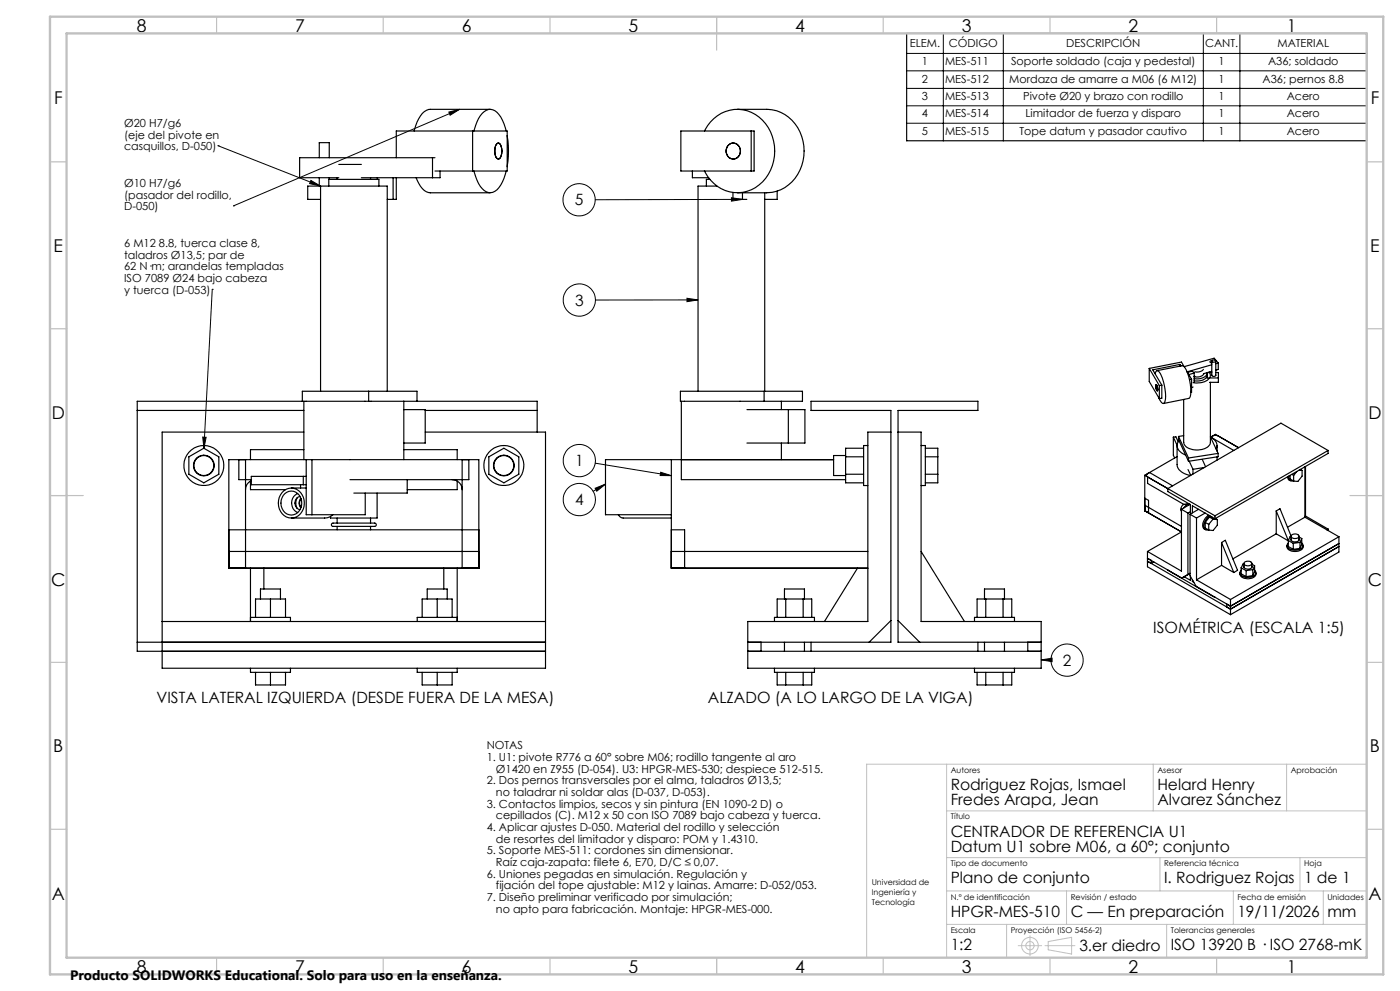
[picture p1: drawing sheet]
<svg xmlns="http://www.w3.org/2000/svg" width="420mm" height="297mm" viewBox="0 0 420 297" stroke-linecap="round" stroke-linejoin="round" font-family="sans-serif">
<g fill="none" stroke="#000" stroke-width=".35">
<path d="M272 10h138v32.2h-138zM141.8 39.3v12M142.2 39.3a9.1 9.1 0 0 1 3.7-6.2 2.99 2.99 0 0 1 3.8 1.2l1 1.8 1.2 3.2M147 32.8h-17.9a4.4 4.4 0 0 0-3.5 2.8l-1.4 3.7M204.3 39.3h21.9v12h-21.9zM211.3 39.3a10.7 10.7 0 0 1 10.1-6.5 10.7 10.7 0 0 1 9.8 6.7 13 13 0 0 1-7 17.8 10.8 10.8 0 0 1-12.9-6M221.2 32.8h8.8a11.9 11.9 0 0 1 11.2 12.5 11.9 11.9 0 0 1-11.2 12.5h-8.8M225.4 39.3v12M95.8 47.3v-4.5h3v4.5M95.8 53.3v2.5M96.2 55.8h20v61.5M96.2 55.8h-3.9v4h3.9"/>
<path d="M96.2 55.8v61.5M98.6 55.8v-2h15.1v2M98.8 53.3v.5M101.1 53.3v.5M101.6 49.3h6.8M111.2 53.3v.5M113.2 53.3v.5M117.9 53.3v6.5M118.9 53.3v6.5h-2.7M118.9 47.3v-8h33.3v12h-21.7M124.8 53.3l.3 .7a5.4 5.4 0 0 0 4 3.8h17.9M129.8 47.3v6"/>
<path d="M130.5 47.3h-40.6v6h11.7M132 51.3v2h-23.6M142.2 51.3a9.3 9.3 0 0 0 3.7 6.2 2.99 2.99 0 0 0 3.8-1.3l1-1.7 1.2-3.2M149.2 43l.2-.1a2.45 2.45 0 0 1 1.1 3l-.1 .6a1.09 1.09 0 0 1-1 1.2 3.5 3.5 0 0 1-.5-4.4zM152.2 40.6a28.3 28.3 0 0 1 0 9.3M207.7 51.3v2h4.9M213 53.8h-1.1v2M215.1 55.8h-5.7v61.5M218.3 43.7a2.28 2.28 0 0 1 3.3 0 2.28 2.28 0 0 1-.2 3.3 2.21 2.21 0 0 1-2.8 .1 2.21 2.21 0 0 1-.6-2.8zM219.9 57.7v2.1h4.1M222.7 57.8v2M229.4 57.8v59.5"/>
<path d="M233.2 57.3v2.5h-3.8M110.6 117.3v3M204.1 117.3h36.6v3h-36.6zM229.2 117.3v3M344.8 110.4l3 5.2M344.8 110.4v3.9l3 5.2M346.6 112a.7 .7 0 0 1 .4-.9 .7 .7 0 0 1 .9 .6 13.8 13.8 0 0 1 1.5 8.8 .68 .68 0 0 1-.8 .4 .68 .68 0 0 1-.5-.7l-.5-1M346.8 115.3a1.53 1.53 0 0 1 .4 1.9l-.4-.9zM347.1 111.1l7.6-1.5a4.8 4.8 0 0 1 2 3.7l.5 2.9a3.3 3.3 0 0 1-.6 3.2l-7.6 1.5M347.8 115.6v3.9M348.5 115.4l-.7 .2M348.5 115.4v3.9l-.7 .2"/>
<path d="M354 109.2l.3 .5M354 109.2l-8.2 1.6 2.7 4.6M354 109.2v.5M355.2 109.9l-.8-1.4-9.6 1.9M356.1 111.3l1.4 2.4M356.2 111.6l1.5-.4 .5 .6M357.5 113.7l-.7 .1M357.5 113.7v3.9h-.2M357.9 116l-.4 .1M358.2 111.8l-1.6 .5M358.2 111.8v2.8M358.5 112.7l-.3 .1"/>
<path d="M361 110.7a2.63 2.63 0 0 1-2.5 .7M361.1 112a2.37 2.37 0 0 1-2.9 .9M362.1 111.7h.1M362.1 112.5a3 3 0 0 1-3.9 1.6M362.1 111.7a2.66 2.66 0 0 1-3.3 1.9l-.6-.1M362.1 111.8v1.5h3.4M362.3 111.7h1.2M362.8 111.5a1.68 1.68 0 0 1-1 2.7 6.5 6.5 0 0 1-3.9 .5M363.1 114.6v18a2.9 2.9 0 0 1-3.1 2.2 4.5 4.5 0 0 1-4.8-1.8l-.1-13.3M363.5 108.1a.55 .55 0 0 1 .7-.3 .55 .55 0 0 1 .4 .6 .64 .64 0 0 1-1.1-.3zM363.5 112.4a.62 .62 0 0 0 .6 .4 .62 .62 0 0 0 .6-.4M363.5 108.2v4.3"/>
<path d="M363.5 109.3l-7.4 2.1M363.5 111.3l-2.5 .7M363.6 108.1l-.6 .3 .5 .4M364.7 108.2v4.3M364.7 111.7h.8v2.9h-2.6M365.5 108.8l-.8 .2M365.5 108.8l-1.3-1.5-9 2.6M365.5 108.8v1.9l-.8 .2M41.2 123h50M56.7 136.9l4.4-2.6 4.6 2.6v5.2l-4.6 2.6-4.4-2.6zM68.7 137.8h75v32.5h-75zM71.6 137.8v6h3.8"/>
<path d="M73.7 137.8v32.5M90.7 120.3v-3h34.4v3M91.2 134.8h-16.1v3M91.2 129.5h-42.6v70.8h115.1v-70.8h-36.1M91.2 120.3v17.5M91.9 137.8v16.5h17.7v-6.5M93.6 137.8v16.5M121.1 120.3h-79.9v74.9h122.5M121.1 134.8h16.1v3M121.1 120.3h40v9.2M121.1 122.8h6.5v10h-6.5M121.1 120.3v17.5"/>
<path d="M127.6 123h33.5M138.6 137.8v32.5M140.7 137.8v6h-35.7M146.6 136.9l4.6-2.6 4.4 2.6v5.2l-4.4 2.6-4.6-2.6zM201.4 137.8v32.5h58.9M204.4 120.3v23.5h49.3M224.1 122.8h17.4v10h-17.4M234.4 120.3v2.5M234.4 132.8v5M236.5 122.8v10M250.1 137.8h-68.5v16.5h19.8M253.7 136.5h-3.6v6h3.6"/>
<path d="M253.7 136.9h5.4M259.1 134.3h-5.4v10.4h5.4M260.3 133.5h-1.2v12h1.2M267.3 129.5h-7v56.8h-36v14h88v-14h-36v-56.8h-6.9M276.3 133.5h1.3v12h-1.3M277.6 136.9h3.7M277.6 134.3h3.7v10.4h-3.7M352 131l1.1 2.5M352 131l.8-.1 .6 1.5M352 131v5.4l.4 .9M353.1 133.5v5.7a4.2 4.2 0 0 0 4 3.3M353.1 136.8l-8.8 5.2a.52 .52 0 0 0-.4 .4 .52 .52 0 0 0 .4 .5v2l10.8 6.3"/>
<path d="M353.6 130.8l3 6.5M353.6 130.8v1l3 6.5M353.7 132.1a2.46 2.46 0 0 0 1.2 3.9l.8 .4M355.1 130.6l-1.5 .2M356.6 137.3v1M356.8 138.2l1.1 2.4M360.7 137.7l1 2.2M363.1 130.9l2.3 5M363.1 131a2.62 2.62 0 0 1 1.7 3.6M363.4 131.1l6.7 3.9M365.1 133.5v1.7M365.1 136.9v1"/>
<path d="M365.4 135.9v1l-8.8 1.4M365.4 135.9l-8.8 1.4M365.5 130.7l-.2-.1a2.08 2.08 0 0 0-2.1 .4l1.4-.8 6.9 4M391.5 139.9v15.1M391.7 139.8v14.9M398.4 135l-14.1-8.2-34 19.6v.9l6.8 3.9v2.9M398.4 135v.9l-33.9 19.6M398.4 135l-33.9 19.6M68.7 158.8h75M75.1 144.2v2.6h10.5M75.4 144l-.4 .3a2.84 2.84 0 0 0-1.3 2.5M84.6 147.6a3.8 3.8 0 0 1 4.1-1.1 3.8 3.8 0 0 1 2.5 3.4 4.1 4.1 0 0 1-5.3 5 4.9 4.9 0 0 1-1.3-7.3z"/>
<path d="M85.4 148a3.1 3.1 0 0 1 3.5-.4 3.1 3.1 0 0 1 1.6 3.2 3.2 3.2 0 0 1-3.1 3.6 3.2 3.2 0 0 1-3.1-3.6 4.1 4.1 0 0 1 1.1-2.8zM87.4 146.3h4.5M89.2 149.2l-.5 1.5 .4 1.7M89.3 148a3.1 3.1 0 0 0-1.8 2.7 3.1 3.1 0 0 0 1.8 2.9M90 148.8a2.06 2.06 0 0 0-1.5 2 2.06 2.06 0 0 0 1.5 1.9M90.1 151.6l.2 .5M90.2 145.3v1M90.2 149.4a2.26 2.26 0 0 0 0 2.8M90.3 149.5l-.2 .4M90.3 149.6a1.66 1.66 0 0 0 0 2.3M91 142.8v2.5M91.9 142.8h-16.5v2.5h16.5"/>
<path d="M99.6 156.9l12.5-.1a.56 .56 0 0 1 .8 .5 .56 .56 0 0 1-.8 .5h-11.9a.55 .55 0 0 1-.7-.2 .55 .55 0 0 1 .1-.7zM99.8 154.3a3.4 3.4 0 0 1-2.4 1h-10M101.1 155.3v1.5M101.1 157.8v1M111.2 155.3v1.5M111.2 157.8v1M113.1 147.8v7.5h-13.9v-.5M122.2 143.8v4h-16M135.6 143.8a3 3 0 0 1 3 3M137.2 144.2v2.6h-15M185.5 154.3a1.63 1.63 0 0 0 1.4 1h14.5M201.4 158.8h4v11.5"/>
<path d="M253.7 142.1h5.4M277.6 142.1h3.7M343.4 142.4l21.1 12.2M343.4 149.3l1.2 .7v3.7l-1.2-.6M343.4 142.4v10.7M343.4 142.4l1.4-.8 7 4M343.4 153.1l11 6.3-10.2 5.9M343.4 151.4l11 6.4M354.4 152.6l2 1.2M354.4 152.6v18.6l-10.2-5.9M355.9 151.3a1.3 1.3 0 0 0-1.4 .4 1.3 1.3 0 0 0-.1 1.5M356.1 151.1l-.9 1.1"/>
<path d="M356.1 151.1l.5 .3M356.1 151.1l.9 .1-2.6 1.4M356.4 153.8v18.4M356.4 140.7l.8 1.7M357 154.1v18.4l1.8 3.2 10.3 6M357 154.1l2 1.2M357.1 153.3l-.7 .5M357.7 153.7v-2.1l6.8 3.9M357.9 140.6v1.5M359 155.3v18.5M359.6 152.6l-2.6 1.5M361.2 140.1l-3.3 .5"/>
<path d="M361.5 153.8l-2.5 1.5M361.6 156.6l1 .6M361.6 156.6v1.7l1 .6M362.6 157.2v1.7M362.7 154.4a3.3 3.3 0 0 0-1.7 3.9l.6 .4M362.8 155l-1.2 1.6M362.8 155l1.1 .6M362.8 155h.9M363 154.6a3 3 0 0 0-1.4 4.1l.9 .1M363.9 155.6l-1.3 1.6M363.9 155.6l1.3 .1M364.5 154.6v.9"/>
<path d="M364.6 155.4l.6 .3M365.2 155.7v1.7l-1.3 1.6-1.3-.1M382.9 153.1v6.9M382.9 153.1l3.6 8.9M382.9 160l3.6 2.1M382.9 153.1l1.1-.6 3.3 8.1M382.9 160l-13 7.5M386.3 142.9l.2 .7 .6 .5M386.6 142.7a1.09 1.09 0 0 0 .2 1.1 1.09 1.09 0 0 0 1.1 .3M387 142.4v1.1l1.1 .7M387.6 142.2l.5 .3M388.1 142.5v1.7"/>
<path d="M389 141.3l-.9 1.2M389.7 140.9l.9 .1M390.1 140.7l.5 .3M390.6 141v1.7l-1.2 1.6-1.3-.1M391.5 155l-5.2 3M391.5 155l10.2 5.9M391.7 154.7l-.2 .1M391.7 154.7l6.7 3.9M398.4 158.6v.4M398.4 158.6l-.4 .2M68.7 165.3h75M75.1 170.3v16"/>
<path d="M78.1 179.5v-3h6v3M79.2 170.3v6.2M81.1 179.5v5.5M128.2 179.5v-3h6v3M131.2 179.5v5.5M133.1 170.3v6.2M137.2 170.3v16M201.4 165.3h58.9M235.3 179.5v-3h6v3M235.7 179.5v5.5M240.9 179.5v5.5M257.2 170.3l-9.9 16"/>
<path d="M276.3 165.3l13 21M295.3 179.5v-3h6v3M295.7 179.5v5.5M300.9 179.5v5.5M344.2 165.3v4.6l24.9 14.3M345.4 168.9v-.9l-1.2-.7 10.3 5.9M345.4 168.9l-1.2-.7 24.9 14.4M346.1 168.4l-.7 .5M350.3 170.8l14.2 8.3M356.4 172.2l-1.9 1M356.4 172.2l.6-.4-2.5 1.4M357.1 172.7v1.2l-1.9-1"/>
<path d="M357.7 173.8v.5M357.7 174.3l.4 .2M357.9 174.1l-.2 .2M359 173.8l10.1 5.9M364.5 179v.1M364.6 179l-.1 .1M366.5 162.6l3.6 9M366.5 162.6l1.1-.7 3.7 9-1.2 .7M366.5 162.6v6.8M366.5 169.4l3.6 2.2M366.5 169.4l-7.5 4.4M369.1 179.7v4.5"/>
<path d="M372 171.7a1.8 1.8 0 0 0 2.2 1.8 2.06 2.06 0 0 0 2.6-1.8M372.4 170.9a1.2 1.2 0 0 0-.2 1.3 1.2 1.2 0 0 0 1.1 .7 2.46 2.46 0 0 0 3.5-1.4l-.4-.6M372.4 170.2l1.4 .8M372.4 170.2v1.8l1.4 .8M373.2 169.7a1.31 1.31 0 0 0 1.1 .9 1.31 1.31 0 0 0 1.3-.8v-.1M373.2 168.9v1.1M373.2 169h-.3l-.5 1.2M373.4 168.5a1.32 1.32 0 0 1 2.1 .5 1.37 1.37 0 0 1-2.3-.2zM373.8 171v1.8M375.6 168.9v1.1M375.6 169.1l.8 .4M375.8 170.7l-2 .3"/>
<path d="M375.8 170.7v1.8M375.8 172.5l-2 .3M376.4 169.5l-.6 1.2M376.4 169.5v1.8l-.6 1.2M386.1 163.5a1.77 1.77 0 0 0 2.2 1.8 2.01 2.01 0 0 0 2.6-1.8M386.5 162.7a1.08 1.08 0 0 0-.3 1.2 1.08 1.08 0 0 0 .9 .7 2.93 2.93 0 0 0 3.8-1l-.4-.9M386.5 162l1.5 .8M386.5 162v1.8l1.5 .8M387.3 161.5a1.29 1.29 0 0 0 1.2 .9 1.29 1.29 0 0 0 1.2-.8v-.1M387.3 160.7v1.2M387.3 160.8h-.3l-.5 1.2M387.4 160.5a1.5 1.5 0 0 1 2.3 .2 1.35 1.35 0 0 1-2.4 0z"/>
<path d="M388 162.8v1.8M389.7 160.7v1.2M389.7 160.9l.8 .5M390 162.6l-2 .2M390 162.6v1.8M390 164.4l-2 .2M390.5 161.4l-.5 1.2M390.5 161.4v1.8l-.5 1.2M401.7 162.9l-32.6 18.8M401.7 163.8l-32.6 18.8M401.7 160.9v4.5l-32.6 18.8M401.7 160.9l-32.6 18.8"/>
<path d="M41.2 192.5h122.5M48.6 186.3h115.1M75.1 185h12v1.3M76.7 185v-5.5h9v5.5M126.6 185v-5.5h9v5.5M137.2 185h-12v1.3M224.3 192.5h43v-69.5h-24v-2.7h50.1v2.7h-24v69.5h42.9M224.3 195.2h88M228.3 192.5v2.7M232.3 186.3v-1.3h12v1.3M233.2 185v-5.5h10.3v5.5M235.3 192.5v2.7"/>
<path d="M241.3 192.5v2.7M243.3 192.5v2.7M267.3 186l-6.6 6.5M269.4 186l6.5 6.5M292.3 186.3v-1.3h12v1.3M293.1 185v-5.5h10.4v5.5M293.4 192.5v2.7M295.3 192.5v2.7M301.3 192.5v2.7M308.3 192.5v2.7M369.1 181.7l-1.1-.7v.9l1.1 .7M75.1 200.3v1.2h12v-1.2"/>
<path d="M76.7 201.5v3.8h9v-3.8M81.1 201.5v3.8M125.2 200.3v1.2h12v-1.2M126.6 201.5v3.8h9v-3.8M131.2 201.5v3.8M232.3 200.3v1.2h12v-1.2M233.2 201.5v3.8h10.3v-3.8M235.7 201.5v3.8M240.9 201.5v3.8M292.3 200.3v1.2h12v-1.2M293.1 201.5v3.8h10.4v-3.8M295.7 201.5v3.8"/>
<path d="M300.9 201.5v3.8"/>
<circle cx="61.1" cy="139.5" r="2.99"/>
<circle cx="61.2" cy="139.5" r="6"/>
<circle cx="61.2" cy="139.5" r="3.1"/>
<circle cx="151.1" cy="139.5" r="6"/>
<circle cx="151.1" cy="139.5" r="3.1"/>
<circle cx="151.2" cy="139.5" r="3"/>
</g>
<g fill="none" stroke="#000" stroke-width=".3">
<path d="M272 16h138M283 10v32.2M301 10v32.2M361 10v32.2M372 10v32.2M134.7 33.6l3.2-.8-2.9 1.7zM137.9 32.8l-67.8 28.9M272 21.2h138M272 26.5h138M272 31.7h138M272 36.9h138M65.4 43.7h.1"/>
<path d="M65.4 43.7l30.8 12.1M93.3 54.1l2.9 1.7-3.3-.8zM219.4 59.3l3.3 .5-3.3 .5zM222.7 59.8l-44.1 .1M70.1 61.7h.1M63.7 86.7h.1M63.7 86.7l-2.5 47.6M206.1 89.4l3.3 .5-3.3 .5zM209.4 89.9h-30.8M60.8 131l1 .1-.6 3.2zM178.6 138.8l22.8 3.8M178.5 146.3l3.1-1.2-2.6 2.1z"/>
<path d="M181.6 145.1l-3.7 2.1M198.2 141.5l3.2 1.1-3.4-.1zM312.3 197.8l3.3-.5v1zM312.3 197.8h3"/>
<circle cx="173.7" cy="59.9" r="4.8"/>
<circle cx="173.8" cy="89.9" r="4.8"/>
<circle cx="173.8" cy="138" r="4.8"/>
<circle cx="173.8" cy="149.7" r="4.8"/>
<circle cx="320.1" cy="197.8" r="4.8"/>
</g>
<g fill="none" stroke="#c0c0c0" stroke-width=".3">
<path d="M284 229v58M346 229v14M386 229v14M410 229h-150v58M284 243h126M284 257h126M348 257v10M390 257v10M284 267h126M284 277h126M302 277v10M320 267v10"/>
<path d="M350 277v10M370 267v10M397 267v10M305.5 283.4h7M309 280.4v6M313.5 283.4h9M314.5 282.2l7-1.3v5l-7-1.2z"/>
<circle cx="309" cy="283.4" r="2.49"/>
<circle cx="309" cy="283.4" r="1.25"/>
</g>
<g fill="none" stroke="#c0c0c0" stroke-width=".35">
<path d="M65 5v5M115 5v5M165 5v5M215 5v10M265 5v5M315 5v5M365 5v5M15 48.5h5M410 48.5h5M15 98.5h5M410 98.5h5M15 148.5h10"/>
<path d="M405 148.5h10M15 198.5h5M410 198.5h5M15 248.5h5M410 248.5h5M65 287v5M115 287v5M165 287v5M215 287v5M265 287v5M315 287v5M365 287v5"/>
</g>
<path d="M15 5h400v287h-400zM20 10h390v277h-390z" fill="none" stroke="#c0c0c0" stroke-width=".7"/>
<g fill="#000">
<path d="M93.3 54.1l2.9 1.7-3.3-.8zM134.7 33.6l3.2-.8-2.9 1.7zM60.8 131l1 .1-.6 3.2z"/>
<path d="M178.5 146.3l3.1-1.2-2.6 2.1zM198.2 141.5l3.2 1.1-3.4-.1zM206.1 89.4l3.3 .5-3.3 .5zM312.3 197.8l3.3-.5v1zM219.4 59.3l3.3 .5-3.3 .5z"/>
</g>
<g font-size="5.3">
<text x="41" y="9.5">8</text>
<text x="88.5" y="9.5">7</text>
<text x="138.5" y="9.5">6</text>
<text x="188.5" y="9.5">5</text>
<text x="238.5" y="9.5">4</text>
<text x="288.5" y="9.5">3</text>
<text x="338.5" y="9.5">2</text>
<text x="386" y="9.5">1</text>
<text x="16.2" y="31.3">F</text>
<text x="411.2" y="31.3">F</text>
<text x="16.1" y="75.5">E</text>
<text x="411.1" y="75.5">E</text>
<text x="15.5" y="125.5">D</text>
<text x="410.5" y="125.5">D</text>
<text x="15.4" y="175.5">C</text>
<text x="410.4" y="175.5">C</text>
<text x="16" y="225.5">B</text>
<text x="411" y="225.5">B</text>
<text x="15.5" y="269.8">A</text>
<text x="410.5" y="269.8">A</text>
<text x="41" y="291.5">8</text>
<text x="88.5" y="291.5">7</text>
<text x="138.5" y="291.5">6</text>
<text x="188.5" y="291.5">5</text>
<text x="238.5" y="291.5">4</text>
<text x="288.5" y="291.5">3</text>
<text x="338.5" y="291.5">2</text>
<text x="386" y="291.5">1</text>
</g>
<g font-size="4.7">
<text x="172.5" y="61.6">5</text>
<text x="172.5" y="91.6">3</text>
<text x="172.5" y="139.7">1</text>
<text x="172.5" y="151.4">4</text>
<text x="346" y="189.7">ISOMÉTRICA (ESCALA 1:5)</text>
<text x="318.8" y="199.5">2</text>
<text x="47" y="210.8">VISTA LATERAL IZQUIERDA (DESDE FUERA DE LA MESA)</text>
<text x="212.4" y="210.8">ALZADO (A LO LARGO DE LA VIGA)</text>
<text x="285.2" y="236.7">Rodriguez Rojas, Ismael</text>
<text x="347.2" y="236.7">Helard Henry</text>
<text x="285.2" y="241.3">Fredes Arapa, Jean</text>
<text x="347.2" y="241.3">Alvarez Sánchez</text>
<text x="285.2" y="250.7">CENTRADOR DE REFERENCIA U1</text>
<text x="285.2" y="255.3">Datum U1 sobre M06, a 60°; conjunto</text>
<text x="285.2" y="264.7">Plano de conjunto</text>
<text x="349.2" y="264.7">I. Rodriguez Rojas</text>
<text x="391.2" y="264.7">1 de 1</text>
<text x="285.2" y="274.7">HPGR-MES-510</text>
<text x="321.2" y="274.7">C — En preparación</text>
<text x="371.2" y="274.7">19/11/2026</text>
<text x="398.2" y="274.9">mm</text>
<text x="285.2" y="284.7">1:2</text>
<text x="323.8" y="284.9">3.er diedro</text>
<text x="351.2" y="284.7">ISO 13920 B · ISO 2768-mK</text>
</g>
<text font-size="4.1" x="21" y="293.7">Producto SOLIDWORKS Educational. Solo para uso en la enseñanza.</text>
<g font-size="3.3">
<text x="272.9" y="14.2">ELEM.</text>
<text x="284.7" y="14.2">CÓDIGO</text>
<text x="319.9" y="14.2">DESCRIPCIÓN</text>
<text x="361.5" y="14.2">CANT.</text>
<text x="383.2" y="14.2">MATERIAL</text>
<text x="276.6" y="19.5">1</text>
<text x="283.5" y="19.5">MES-511</text>
<text x="303.3" y="19.5">Soporte soldado (caja y pedestal)</text>
<text x="365.6" y="19.5">1</text>
<text x="380.4" y="19.5">A36; soldado</text>
<text x="276.6" y="30">3</text>
<text x="276.6" y="24.7">2</text>
<text x="283.5" y="30">MES-513</text>
<text x="283.5" y="24.7">MES-512</text>
<text x="302.8" y="24.7">Mordaza de amarre a M06 (6 M12)</text>
<text x="306.9" y="30">Pivote Ø20 y brazo con rodillo</text>
<text x="365.6" y="30">1</text>
<text x="365.6" y="24.7">1</text>
<text x="378.8" y="24.7">A36; pernos 8.8</text>
<text x="386" y="30">Acero</text>
<text x="276.6" y="35.2">4</text>
<text x="283.5" y="35.2">MES-514</text>
<text x="307.6" y="35.2">Limitador de fuerza y disparo</text>
<text x="365.6" y="35.2">1</text>
<text x="386" y="35.2">Acero</text>
<text x="37.2" y="38">Ø20 H7/g6</text>
<text x="37.2" y="41.5">(eje del pivote en</text>
<text x="276.6" y="40.4">5</text>
<text x="283.5" y="40.4">MES-515</text>
<text x="305.9" y="40.4">Tope datum y pasador cautivo</text>
<text x="365.6" y="40.4">1</text>
<text x="386" y="40.4">Acero</text>
<text x="37.2" y="45">casquillos, D-050)</text>
<text x="37.2" y="56">Ø10 H7/g6</text>
<text x="37.2" y="59.5">(pasador del rodillo,</text>
<text x="37.2" y="63">D-050)</text>
<text x="37.2" y="74">6 M12 8.8, tuerca clase 8,</text>
<text x="37.2" y="77.5">taladros Ø13,5; par de</text>
<text x="37.2" y="81">62 N·m; arandelas templadas</text>
<text x="37.2" y="84.5">ISO 7089 Ø24 bajo cabeza</text>
<text x="37.2" y="88">y tuerca (D-053)</text>
<text x="146" y="224.5">NOTAS</text>
<text x="146" y="228">1. U1: pivote R776 a 60° sobre M06; rodillo tangente al aro</text>
<text x="148.8" y="231.5">Ø1420 en Z955 (D-054). U3: HPGR-MES-530; despiece 512-515.</text>
<text x="146" y="235">2. Dos pernos transversales por el alma, taladros Ø13,5;</text>
<text x="148.8" y="238.5">no taladrar ni soldar alas (D-037, D-053).</text>
<text x="146" y="242">3. Contactos limpios, secos y sin pintura (EN 1090-2 D) o</text>
<text x="148.8" y="245.5">cepillados (C). M12 x 50 con ISO 7089 bajo cabeza y tuerca.</text>
<text x="146" y="249">4. Aplicar ajustes D-050. Material del rodillo y selección</text>
<text x="146" y="256">5. Soporte MES-511: cordones sin dimensionar.</text>
<text x="148.8" y="252.5">de resortes del limitador y disparo: POM y 1.4310.</text>
<text x="146" y="263">6. Uniones pegadas en simulación. Regulación y</text>
<text x="148.8" y="259.5">Raíz caja-zapata: filete 6, E70, D/C ≤ 0,07.</text>
<text x="148.8" y="266.5">fijación del tope ajustable: M12 y lainas. Amarre: D-052/053.</text>
<text x="146" y="270">7. Diseño preliminar verificado por simulación;</text>
<text x="148.8" y="273.5">no apto para fabricación. Montaje: HPGR-MES-000.</text>
</g>
<g font-size="2.4">
<text x="285.2" y="231.6">Autores</text>
<text x="347.2" y="231.6">Asesor</text>
<text x="387.2" y="231.6">Aprobación</text>
<text x="285.2" y="245.6">Título</text>
<text x="285.2" y="259.6">Tipo de documento</text>
<text x="349.2" y="259.6">Referencia técnica</text>
<text x="391.2" y="259.6">Hoja</text>
<text x="261.5" y="265.3">Universidad de</text>
<text x="261.5" y="268.3">Ingeniería y</text>
<text x="285.2" y="269.6">N.º de identificación</text>
<text x="321.2" y="269.6">Revisión / estado</text>
<text x="371.2" y="269.6">Fecha de emisión</text>
<text x="398.2" y="269.6">Unidades</text>
<text x="261.5" y="271.3">Tecnología</text>
<text x="285.2" y="279.6">Escala</text>
<text x="303.2" y="279.6">Proyección (ISO 5456-2)</text>
<text x="351.2" y="279.6">Tolerancias generales</text>
</g>
</svg>
